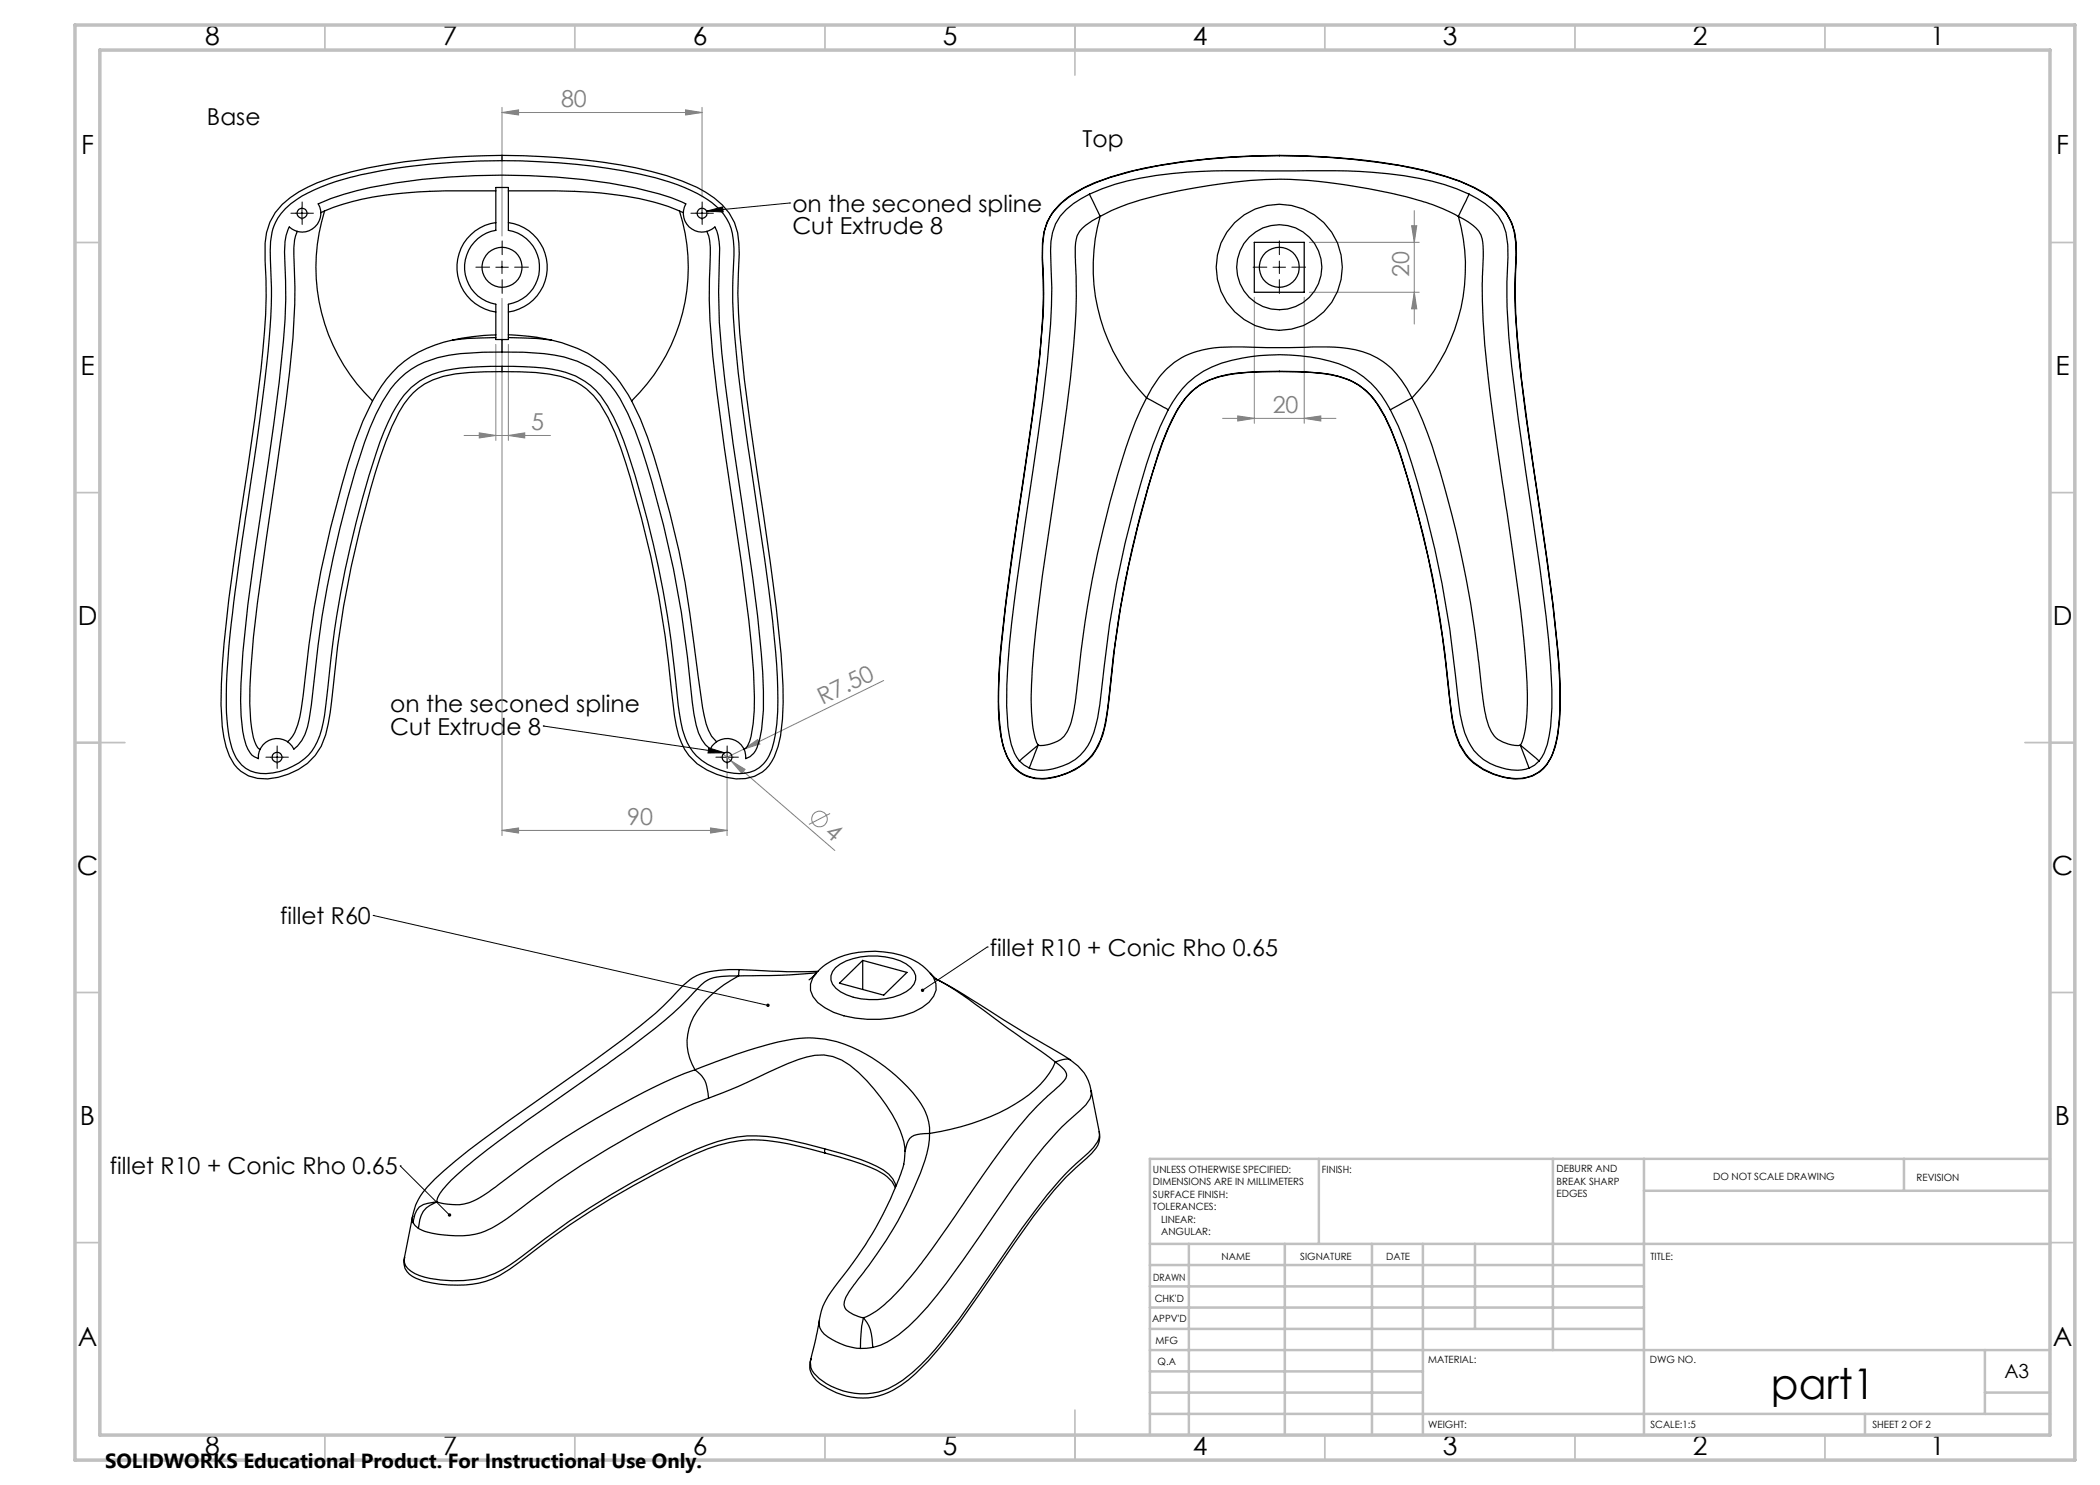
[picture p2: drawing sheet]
<svg xmlns="http://www.w3.org/2000/svg" width="420mm" height="297mm" viewBox="0 0 420 297" stroke-linecap="round" stroke-linejoin="round" font-family="sans-serif">
<g fill="none" stroke="#808080" stroke-width=".2">
<path d="M100.4 22.5l3.3-.5v1zM100.4 21.5v25.7M100.4 22.5h40M137.1 22l3.3 .5-3.3 .5zM140.4 21.5v17.9M100.4 59.7v107.4M250.9 59.4v25.3M260.8 59.4v25.3M261.9 58.5h21.9M261.9 48.5h21.9M282.3 45.2h1.1l-.5 3.3zM282.9 58.5l.5 3.3h-1.1z"/>
<path d="M282.9 42.1v22.7M99.2 68.9v19.2M101.7 68.9v19.2M92.8 87.1h17.3M95.8 86.6l3.4 .5-3.4 .5zM101.7 87.1l3.3-.5v1zM244.5 83.7h22.7M247.5 83.2l3.4 .5-3.4 .5zM260.8 83.7l3.4-.5v1zM176.7 136.1l-27.9 13.7M144.6 150.8l1.6 1.3M145.4 154.7v12.4"/>
<path d="M146.2 152.1l2.8 1.8-.7 .8zM146.2 152.1l20.8 18M148.8 149.8l2.7-1.9 .5 .9zM148.8 149.8l-3.4 1.6M100.4 166.1l3.3-.5v1zM100.4 166.1h45M142.1 165.6l3.3 .5-3.3 .5zM166 162.7l-4.2 2.2"/>
<circle cx="163.9" cy="163.8" r="1.56"/>
</g>
<g fill="none" stroke="#000" stroke-width=".2">
<path d="M59.2 42.6h2.5M60.4 41.4v2.5M99.2 53.4h2.5M100.4 52.2v2.5M139.2 42.6h2.5M140.4 41.4v2.5M141.3 42.2l3.2-.8 .1 1zM157.9 40.6h.1M157.9 40.6l-16.6 1.6M254.6 53.4h2.5M255.9 52.2v2.5M54.2 151.4h2.5"/>
<path d="M55.4 150.2v2.5M108.7 145.2h.1M108.7 145.2l36.2 5.4M141.7 149.6l3.2 1h-3.3zM144.2 151.4h2.4M145.4 150.2v2.5M74.6 183.1h.1M74.6 183.1l79 18M197.4 189.4h.1M197.4 189.4l-12.9 8.6M80 233.2h.1M80 233.2l9.9 9.8"/>
</g>
<g fill="none" stroke="#000" stroke-width=".2" stroke-dasharray="15.2 1.3 1.3 1.3">
<path d="M59.2 42.6h-1M60.4 41.4v-1M60.4 43.9v1M61.7 42.6h1M97.9 53.4h-2.7M100.4 50.9v-2.7M100.4 55.9v2.8M102.9 53.4h2.8M139.2 42.6h-1M140.4 41.4v-1M140.4 43.9v1M141.7 42.6h1"/>
<path d="M253.4 53.4h-2.8M255.9 50.9v-2.7M255.9 55.9v2.8M258.4 53.4h2.7M54.2 151.4h-1M55.4 150.2v-1M55.4 152.7v1M56.7 151.4h1M144.2 151.4h-1M145.4 150.2v-1M145.4 152.7v1M146.7 151.4h1"/>
</g>
<g fill="none" stroke="#c0c0c0" stroke-width=".35">
<path d="M65 5v5M115 5v5M165 5v5M215 5v10M265 5v5M315 5v5M365 5v5M15 48.5h5M410 48.5h5M15 98.5h5M410 98.5h5M15 148.5h10"/>
<path d="M405 148.5h10M15 198.5h5M410 198.5h5M15 248.5h5M410 248.5h5M65 287v5M115 287v5M165 287v5M215 282v10M265 287v5M315 287v5M365 287v5"/>
</g>
<g fill="none" stroke="#c0c0c0" stroke-width=".5">
<path d="M263.8 231.8v17M310.6 231.8v38.2M328.8 231.8v55.2M328.8 238.2h81.2M380.8 231.8v6.4M410 231.8h-180v55.2M230 248.8h180M230 257.3h98.8M230 253h98.8M237.8 248.8v38.2M257 248.8v38.2M274.4 248.8v38.2"/>
<path d="M284.6 248.8v38.2M295 248.8v17M230 265.8h98.8M230 261.5h98.8M230 278.5h54.6M230 274.3h54.6M230 270h180M397 278.5h13M397 270v12.8M230 282.8h180M373 282.8v4.2"/>
</g>
<path d="M15 5h400v287h-400zM20 10h390v277h-390z" fill="none" stroke="#c0c0c0" stroke-width=".7"/>
<path d="M141.7 149.6l3.2 1h-3.3zM141.3 42.2l3.2-.8 .1 1zM153.4 200.8a.34 .34 0 0 0 0 .5 .34 .34 0 0 0 .5-.1l-.3-.1 .3 .1a.34 .34 0 0 0-.1-.4 .34 .34 0 0 0-.4 0zM89.6 242.8a.34 .34 0 0 0 .1 .4 .34 .34 0 0 0 .4 0l-.2-.2 .2 .2a.34 .34 0 0 0 0-.5 .34 .34 0 0 0-.5 .1zM184.3 197.8l-.1 .5 .3-.3-.3 .3a.34 .34 0 0 0 .5 0 .34 .34 0 0 0 .1-.4 .34 .34 0 0 0-.5-.1z" fill="#000"/>
<g fill="#808080">
<path d="M148.8 149.8l2.7-1.9 .5 .9z"/>
<path d="M146.2 152.1l2.8 1.8-.7 .8z"/>
<path d="M247.5 83.2l3.4 .5-3.4 .5zM260.8 83.7l3.4-.5v1z"/>
<path d="M142.1 165.6l3.3 .5-3.3 .5zM100.4 166.1l3.3-.5v1zM137.1 22l3.3 .5-3.3 .5zM100.4 22.5l3.3-.5v1z"/>
<path d="M95.8 86.6l3.4 .5-3.4 .5zM101.7 87.1l3.3-.5v1z"/>
<path d="M282.9 58.5l.5 3.3h-1.1zM282.3 45.2h1.1l-.5 3.3z"/>
</g>
<g fill="none" stroke="#000" stroke-width=".25">
<path d="M99.2 38.2a155 155 0 0 0-22.3 .8 47.3 47.3 0 0 0-12 3.2M99.2 37.5h2.5v8.6a7.5 7.5 0 0 1 6.2 7.4 7.5 7.5 0 0 1-6.2 7.4v7h-2.5v-7a7.5 7.5 0 0 1-6.3-7.4 7.5 7.5 0 0 1 6.3-7.4zM100.4 32.1a125.5 125.5 0 0 0-29.3 3.1 38.1 38.1 0 0 0-11.7 4.7 10.8 10.8 0 0 0-5.4 10.2 125.6 125.6 0 0 1-1.1 26.5l-3.1 22.2a546.4 546.4 0 0 0-4.2 33.3 57.3 57.3 0 0 0 .4 16 8.9 8.9 0 0 0 3.1 5.6 9.4 9.4 0 0 0 9.5-.5 10.3 10.3 0 0 0 5.7-7.4l.8-4.2a245.4 245.4 0 0 1 6.1-37.1 107.7 107.7 0 0 1 7.3-21.8 14.8 14.8 0 0 1 12.1-8.9l3.5-.4 6.3-.1M100.4 32.1a129.7 129.7 0 0 1 30.7 3.5 31.2 31.2 0 0 1 12 5.5 10.4 10.4 0 0 1 3.7 8.5v1.5a114.6 114.6 0 0 0 .8 23.4 1140 1140 0 0 0 5.3 37.3 201.1 201.1 0 0 1 2.7 28.1 26.7 26.7 0 0 1-1.8 11.2 6.4 6.4 0 0 1-7 3.6 11.9 11.9 0 0 1-9.3-6.1 29.3 29.3 0 0 1-2-9.2 212.1 212.1 0 0 0-10.8-51.3 32.1 32.1 0 0 0-5.5-10 14.8 14.8 0 0 0-8.8-4.3l-3.6-.4-6.4-.1M100.4 31.1v1M101.7 38.2h5.3a87.2 87.2 0 0 1 23.8 2.2l2.9 .9 2.2 .9M217.9 38.8l2.1 4.5M217.9 38.8a53.2 53.2 0 0 1 19.6-4.4 447.4 447.4 0 0 1 24.1-.3 104.2 104.2 0 0 1 24.8 2.1l4.9 1.5 2.5 1.1M217.9 38.8a16.3 16.3 0 0 0-5.8 4.4 11.1 11.1 0 0 0-2 7 118.1 118.1 0 0 1-.6 22 808.5 808.5 0 0 1-4.6 33.1 282.4 282.4 0 0 0-3.5 31.8 37.6 37.6 0 0 0 .8 11.8l.7 1.7 1 1.6M255.9 31.1a135.4 135.4 0 0 1 28.9 3 38 38 0 0 1 12.6 4.9 11.6 11.6 0 0 1 5.8 9.8l-.2 7a125.1 125.1 0 0 0 1.3 20.4l2.2 16.1a758.5 758.5 0 0 1 5 37.2 85.4 85.4 0 0 1 .1 16.9 13.3 13.3 0 0 1-2.2 6.4 8.1 8.1 0 0 1-9.4 2.4 12 12 0 0 1-8.9-8.6 54.8 54.8 0 0 1-1.4-9 208.1 208.1 0 0 0-10.6-49.4 27 27 0 0 0-5.7-10 14.8 14.8 0 0 0-9.2-3.6l-4.1-.3h-4.2M255.9 31.1a134.4 134.4 0 0 0-29.1 3 38.6 38.6 0 0 0-12.7 5.1 11.4 11.4 0 0 0-5.6 9.9l.2 7.3a102.2 102.2 0 0 1-.8 15.5 795.8 795.8 0 0 1-4.6 33.2 330.5 330.5 0 0 0-3.6 31.8 42.8 42.8 0 0 0 1.2 13.2 7.5 7.5 0 0 0 8.7 5.5 12.5 12.5 0 0 0 10.5-7.6 36.9 36.9 0 0 0 1.7-8.5 214.7 214.7 0 0 1 10.6-51 33.9 33.9 0 0 1 4.5-8.7 14.4 14.4 0 0 1 10.5-5.2l4.2-.3h4.3M255.9 31.1h.1"/>
<path d="M293.8 38.8l-2.1 4.5M293.8 38.8a16.3 16.3 0 0 1 5.8 4.4l1 1.6a19.6 19.6 0 0 1 .9 9.2 109.9 109.9 0 0 0 .8 19.2l2.8 20.9a539.6 539.6 0 0 1 5 38.9 51.7 51.7 0 0 1-.6 15.9l-.7 1.7-1 1.6M56.4 40.9a24.8 24.8 0 0 1 10.4-5.6 111.3 111.3 0 0 1 26.9-4 135.3 135.3 0 0 1 36.5 3 37.4 37.4 0 0 1 12.7 5.3 11.4 11.4 0 0 1 4.9 9.1v2a95.5 95.5 0 0 0 .2 16 599.6 599.6 0 0 0 4.8 36.6 336 336 0 0 1 3.8 34 42.2 42.2 0 0 1-1 12 7.9 7.9 0 0 1-6.5 6.4 14.1 14.1 0 0 1-11.3-4.6 15.6 15.6 0 0 1-2.9-7.9 307.1 307.1 0 0 0-4.7-31.8 176.3 176.3 0 0 0-7.2-24.9l-1.4-3a14 14 0 0 0-11.7-8.7 93.1 93.1 0 0 0-18.8 0 13.8 13.8 0 0 0-11.3 7.6 73.5 73.5 0 0 0-5.6 15.2 215.4 215.4 0 0 0-7.9 42.7 30 30 0 0 1-2.1 9 13 13 0 0 1-12.7 6.4 7.7 7.7 0 0 1-6.3-6.3 38.1 38.1 0 0 1-.9-12.6 233.2 233.2 0 0 1 2.7-25.7l1.2-8.8a508.1 508.1 0 0 0 4.7-35.8 90.7 90.7 0 0 0 .1-14.3 14.1 14.1 0 0 1 2-9.7zM57.9 45.4a3.7 3.7 0 0 0 4.8 .2 3.7 3.7 0 0 0 .9-4.8 56.4 56.4 0 0 1 15.6-4.2 142.9 142.9 0 0 1 47.8 1 39.5 39.5 0 0 1 10.2 3.2 3.8 3.8 0 0 0 .9 4.8 3.8 3.8 0 0 0 4.9-.2 9.3 9.3 0 0 1 .9 4.2 141.9 141.9 0 0 0 1.1 27.1l1.6 12 1.8 12.1a312.1 312.1 0 0 1 4.3 37.4 26.6 26.6 0 0 1-1.6 11.9l-1.1 1.2-.8 .4a3.7 3.7 0 0 0-2.8-3.9 3.7 3.7 0 0 0-4.3 2 7.1 7.1 0 0 1-2.9-4.7 111.9 111.9 0 0 1-1.7-13.8 208.4 208.4 0 0 0-10.5-45.3 26.9 26.9 0 0 0-6.8-11 19.8 19.8 0 0 0-11.4-4.3 98 98 0 0 0-19 .3 17.2 17.2 0 0 0-13.3 9.3 63.7 63.7 0 0 0-5.4 13.8 221.4 221.4 0 0 0-8.2 41l-.6 5.9a14 14 0 0 1-2.8 8.2l-.7 .6a3.7 3.7 0 0 0-4.4-2 3.7 3.7 0 0 0-2.7 3.9 3.5 3.5 0 0 1-2.5-2.7 27 27 0 0 1-1.1-8.9 200.5 200.5 0 0 1 2.7-28.5 630.5 630.5 0 0 0 6.2-47.6 135.1 135.1 0 0 0-.1-13.6 9.8 9.8 0 0 1 1-5zM59.5 46.3a8 8 0 0 0-.7 4.7 121.7 121.7 0 0 1-.9 23.3l-.8 6.7-3.8 26.5a250.3 250.3 0 0 0-3.3 29.9 33.5 33.5 0 0 0 .9 10.8 1.9 1.9 0 0 0 1.1 1.7M64.9 42.2a37.3 37.3 0 0 0 9.6 38M64.9 42.2l-.7 .3M99.2 44.5a9 9 0 0 0-7.8 9 9 9 0 0 0 7.8 8.9M101.7 44.5a9 9 0 0 1 7.8 9 9 9 0 0 1-7.8 8.9M135.9 42.2a37.2 37.2 0 0 1-9.6 38M135.9 42.2l.8 .3M141.4 46.3a7.5 7.5 0 0 1 .7 4.5 129.7 129.7 0 0 0 1.3 27.4l1.5 11.5a740.9 740.9 0 0 1 5.4 39.4 63.5 63.5 0 0 1-.1 18.2 3.3 3.3 0 0 1-1.4 2.6"/>
<path d="M211.9 40.9a24.9 24.9 0 0 1 10.3-5.5 109.8 109.8 0 0 1 26.9-4.1 137 137 0 0 1 36.5 3 37.2 37.2 0 0 1 12.7 5.3 12 12 0 0 1 5 11.1 120.4 120.4 0 0 0 1 25.2l2.5 18.3a576.3 576.3 0 0 1 5.1 39.8 54.3 54.3 0 0 1-.9 15.4 8.3 8.3 0 0 1-4.5 5.8 10.6 10.6 0 0 1-7.8-.3 11.8 11.8 0 0 1-8-9.7l-.4-2a309 309 0 0 0-4.7-31.9 180.5 180.5 0 0 0-7.2-24.9 20.3 20.3 0 0 0-5.7-8.7 14.2 14.2 0 0 0-7.4-2.9 93.4 93.4 0 0 0-18.9 0 13.7 13.7 0 0 0-11.2 7.7 71.7 71.7 0 0 0-5.6 15.2 215.4 215.4 0 0 0-7.8 42.6 26.4 26.4 0 0 1-2.2 9 12.1 12.1 0 0 1-8.6 6.2 7.8 7.8 0 0 1-8.6-2.5 16.4 16.4 0 0 1-2.5-7.8 120.5 120.5 0 0 1 1.3-25.3l2.5-17.6a535.9 535.9 0 0 0 4.6-35.8 90.6 90.6 0 0 0 .2-14.3v-3.6a10.8 10.8 0 0 1 3.4-7.7zM220 43.3a37.5 37.5 0 0 0 9.3 36.3M220 43.3a55.3 55.3 0 0 1 16.5-5.3 89.5 89.5 0 0 1 25.2-1.9 106.9 106.9 0 0 1 25.5 5.1l4.5 2.1M220 43.3a9.1 9.1 0 0 0-4.5 3.7 17.6 17.6 0 0 0-.4 6.1 121.9 121.9 0 0 1-1 22.8l-1.5 11.1-4.1 28.3-1.8 14.9a68.4 68.4 0 0 0 .1 16.4 4.3 4.3 0 0 0 .8 2.4M250.9 48.5h9.9v10h-9.9zM291.7 43.3a37.2 37.2 0 0 1-9.3 36.3M291.7 43.3a9.1 9.1 0 0 1 4.5 3.7 21.6 21.6 0 0 1 .3 7.6v1a98.9 98.9 0 0 0 .4 13.2l.2 1.4a561.3 561.3 0 0 0 4.3 32.3l.2 1.5a328.4 328.4 0 0 1 3.7 31.4l.1 1.1a36.6 36.6 0 0 1-1 11.8l-.3 .7M90.5 68a21.8 21.8 0 0 0-16 12.2M99.2 67.5l-5.7 .2-3 .3M99.2 67l-4.8 .3-3.9 .7M100.4 67.9v2.5M100.4 73.3v1"/>
<path d="M101.7 67.5l5.7 .2 2.9 .3M101.7 67l5.7 .4 2.9 .6M110.3 68a22 22 0 0 1 16 12.2M229.3 79.6a16.3 16.3 0 0 1 10-9.3 37.9 37.9 0 0 1 11.6-.8h6.8a76.1 76.1 0 0 1 12 .2 15.3 15.3 0 0 1 11.7 8l1 1.9M229.3 79.6l4.3 2.3M229.3 79.6a81.3 81.3 0 0 0-5.7 15.2 255.4 255.4 0 0 0-8.6 46 13.1 13.1 0 0 1-2.2 6.4 6.5 6.5 0 0 1-5.2 1.8M255.9 74.3h.1M282.4 79.6l-4.3 2.3M282.4 79.6a95.9 95.9 0 0 1 7.1 20 245.3 245.3 0 0 1 6.9 38.9l.4 2.6a20.6 20.6 0 0 0 1.5 5.3 6.2 6.2 0 0 0 5.6 2.7l.2-.1M74.5 80.2a80.9 80.9 0 0 0-6.1 16.8 226.5 226.5 0 0 0-7.8 42 20.6 20.6 0 0 1-2.1 8.3l-1 1M126.3 80.2a74.5 74.5 0 0 1 5.6 14.9 187.5 187.5 0 0 1 6.9 33.9l.8 6.3a41.2 41.2 0 0 0 2.1 10.7l.6 1.2 1 1.1M233.6 81.9a17.9 17.9 0 0 1 12.7-9.8 39.3 39.3 0 0 1 23.1 1.3 17.7 17.7 0 0 1 8.7 8.5"/>
<path d="M233.6 81.9a74.4 74.4 0 0 0-5.5 14.9 211 211 0 0 0-7.7 40.3l-.7 5.1a16.6 16.6 0 0 1-2.8 7.9 11 11 0 0 1-7.5 3.9 6.8 6.8 0 0 1-3.6-.4M278.1 81.9a71.7 71.7 0 0 1 5.4 14.6 231.1 231.1 0 0 1 8.2 44.3 18 18 0 0 0 3.1 9.3 10.6 10.6 0 0 0 11 3.5M203.9 152.2l.9 .8 1 .6M207.6 149l-3.7 3.2M207.6 149l-1.8 4.6M304.1 149l3.7 3.2M304.1 149l1.7 4.6M307.8 152.2l-.9 .8-1.1 .6M147.7 195.2a12 12 0 0 0-6.1 .8 21.5 21.5 0 0 0-4.1 3.9 122.7 122.7 0 0 1-14.1 11.5l-18.5 13.1-9.5 7.1a40.6 40.6 0 0 0-7.4 7.1l-.2 .4a1.38 1.38 0 0 0-.4 1.2M147.7 195.2a20.6 20.6 0 0 0-9.5 9.3 10.3 10.3 0 0 0 .8 9.5M147.8 194l-.1 1.2M163.2 194.7a3.8 3.8 0 0 0 .3 5.8 17.7 17.7 0 0 0 12.5 3.4 16.4 16.4 0 0 0 9.8-3.5 3.8 3.8 0 0 0 .3-5.7"/>
<path d="M163.3 194.6a142.9 142.9 0 0 1-15.6 .6M163.6 194.3h-.2a139.4 139.4 0 0 1-15.6-.4 17 17 0 0 0-9.2 1.6 21.4 21.4 0 0 0-4.4 4.2 68.1 68.1 0 0 1-9.5 8.1l-6 4.4-11.6 8.1a215.2 215.2 0 0 0-18.4 13.9 19.5 19.5 0 0 0-5.4 6.4l-.8 2.6-1.6 8.3M167.1 193.5a12.5 12.5 0 0 1 10-2.1 8.2 8.2 0 0 1 5.7 2.9 2.56 2.56 0 0 1-.6 3.3 11.8 11.8 0 0 1-8.4 2.3 10.8 10.8 0 0 1-6.6-2.2 2.64 2.64 0 0 1-.1-4.2zM167.9 196.6l4.6-4.5 8.9 2.4-4.7 4.5zM172.5 192.1v5.8M186.1 194.7a13.1 13.1 0 0 0-9.3-4.3 17.3 17.3 0 0 0-11.7 2.5l-3.3 3.1M186.1 194.7l1.4 1.3a179.8 179.8 0 0 1 14.9 9l11.7 7M187.1 195.8a99.8 99.8 0 0 1 13.8 9.3l10.2 7.3M139 214a116.6 116.6 0 0 0-19.8 9.7 210.6 210.6 0 0 0-21.5 14.7 10.3 10.3 0 0 1-10.3 1.9M139 214a5.7 5.7 0 0 1 2.6 4.6l.1 1M139 214a106.1 106.1 0 0 1 18.9-6 21.4 21.4 0 0 1 15.2 2.8 29.6 29.6 0 0 1 12 11.6 9.3 9.3 0 0 1 .8 4.3M141.7 219.6a120.7 120.7 0 0 0-20.1 10.2 229.1 229.1 0 0 0-20.3 14 15.4 15.4 0 0 1-12.7 3.2 11.6 11.6 0 0 1-4.9-1.3"/>
<path d="M141.7 219.6a125.1 125.1 0 0 0 13.8-6 28.3 28.3 0 0 1 7.5-2.5 9.2 9.2 0 0 1 7 1.9 34.8 34.8 0 0 1 10.4 14.3l.4 1 .2 2M211.1 212.4l.7 .5a3.2 3.2 0 0 1 1.5 2.3 8.3 8.3 0 0 1-2.5 2.9l-1.4 1.2a52.6 52.6 0 0 0-5.8 6.3l-.3 .4a273.7 273.7 0 0 0-11.8 16.5 133.8 133.8 0 0 1-12.3 16.2l-.5 .5a15.9 15.9 0 0 1-6 4.3M211.1 212.4a18.6 18.6 0 0 1-8.1 8.4 47.5 47.5 0 0 1-17.1 5.9M214.1 212a9.1 9.1 0 0 1 4.3 7.1l1.5 7.3M214.1 212a3.6 3.6 0 0 0-3 .4M218.2 218.2a2.71 2.71 0 0 1-1 2.8l-2.5 2.2a50.2 50.2 0 0 0-8.2 9l-7.3 10.2a249.8 249.8 0 0 1-13.7 18.9 31.5 31.5 0 0 1-8 7.1l-1.4 .6-1.5 .5M164.9 229.8a43.9 43.9 0 0 1 11.8 4.2 5 5 0 0 1 2.5 3.2M164.9 229.8a56.8 56.8 0 0 0-13.5-2.6 29 29 0 0 0-13.8 3.4 179.1 179.1 0 0 0-34.4 21.6 18.4 18.4 0 0 1-12.7 3.9 18.6 18.6 0 0 1-7.5-1.4 3.2 3.2 0 0 1-2.1-2.8v-.4M164.9 229.8l.1 .8M179.1 237.5a7.9 7.9 0 0 0-5-4 105.5 105.5 0 0 0-20.8-5.4 24.2 24.2 0 0 0-11.8 1.7 165.4 165.4 0 0 0-27.6 15.2l-8.6 6.4a28.3 28.3 0 0 1-8.2 4.9 23.9 23.9 0 0 1-13.9-.6 3.5 3.5 0 0 1-2.3-4.2M180.8 232.8a70.8 70.8 0 0 1-13 23.5 16 16 0 0 0-3.7 6.7l-.2 1M181 230.3l-.3 2.6"/>
<path d="M185.9 226.7h-1a4.5 4.5 0 0 0-3 1 5.9 5.9 0 0 0-.9 2.6M185.9 226.7a27.6 27.6 0 0 1-3.1 10.8 87.3 87.3 0 0 1-11.6 18.9l-1.3 1.8a5.9 5.9 0 0 0-1.1 2.7 1.96 1.96 0 0 0 1.1 1.5l1.8 .9 1 .2M219.9 226.4a4.3 4.3 0 0 1-1.6 4.3 65.1 65.1 0 0 0-11.5 12.5l-11 15.8a100.4 100.4 0 0 1-12.7 15.7 15.3 15.3 0 0 1-10.5 4.9 14.5 14.5 0 0 1-9.3-3.5 4 4 0 0 1-1.1-4.4M219.9 226.4a3.4 3.4 0 0 1-1.2 3.1l-3.4 3.2a57.7 57.7 0 0 0-8.4 9.6l-5.6 7.9a271.3 271.3 0 0 1-14.3 19.7 29.9 29.9 0 0 1-9.4 7.8 13.5 13.5 0 0 1-14.8-3 2.94 2.94 0 0 1-.6-2.9M82.6 243.2a1.41 1.41 0 0 0 0 1.3M82.6 244.5l.4 .6 .7 .6M87.4 240.3a4.8 4.8 0 0 0-3.4 3.6l-.3 1.8M87.4 240.3l-1.8 .4a2.91 2.91 0 0 0-2.6 2.2l-.4 1.6M162.2 271.8h.1M172.1 269.7a11.9 11.9 0 0 1-7.8-3.5 2.54 2.54 0 0 1-.4-2.2l-1.7 7.8M172.7 263.5a6.9 6.9 0 0 1 1.7 4.2l.2 1.8M172.7 263.5l-.4 1.8-.2 4.4"/>
<path d="M174.6 269.5l-2.5 .2"/>
<circle cx="60.4" cy="42.7" r="1"/>
<circle cx="100.4" cy="53.5" r="4"/>
<circle cx="140.4" cy="42.7" r="1"/>
<circle cx="255.8" cy="53.4" r="8.5"/>
<circle cx="255.8" cy="53.5" r="12.6"/>
<circle cx="255.9" cy="53.5" r="4"/>
<circle cx="55.4" cy="151.5" r="1"/>
<circle cx="145.4" cy="151.5" r="1.01"/>
</g>
<text font-size="8.5" x="354.2" y="279.7">part1</text>
<g font-size="5.3">
<text x="41" y="9">8</text>
<text x="88.5" y="9">7</text>
<text x="138.5" y="9">6</text>
<text x="188.5" y="9">5</text>
<text x="238.5" y="9">4</text>
<text x="288.5" y="9">3</text>
<text x="338.5" y="9">2</text>
<text x="386" y="9">1</text>
<text x="16.2" y="30.7">F</text>
<text x="411.2" y="30.7">F</text>
<text x="16.1" y="75">E</text>
<text x="411.1" y="75">E</text>
<text x="15.5" y="125">D</text>
<text x="410.5" y="125">D</text>
<text x="15.4" y="175">C</text>
<text x="410.4" y="175">C</text>
<text x="16" y="225">B</text>
<text x="411" y="225">B</text>
<text x="15.5" y="269.2">A</text>
<text x="410.5" y="269.2">A</text>
<text x="41" y="291">8</text>
<text x="88.5" y="291">7</text>
<text x="138.5" y="291">6</text>
<text x="188.5" y="291">5</text>
<text x="238.5" y="291">4</text>
<text x="288.5" y="291">3</text>
<text x="338.5" y="291">2</text>
<text x="386" y="291">1</text>
</g>
<g font-size="4.7" fill="#808080">
<text x="112.2" y="21.5">80</text>
<text x="281.9" y="55.4" transform="rotate(-90 281.9 55.4)">20</text>
<text x="254.5" y="82.7">20</text>
<text x="106.2" y="86.1">5</text>
<text x="164.5" y="141" transform="rotate(-26 164.5 141)">R7.50</text>
<text x="125.4" y="165.1">90</text>
<text x="164.7" y="166.8" transform="rotate(41 164.7 166.8)">4</text>
</g>
<g font-size="4.7">
<text x="41.4" y="25">Base</text>
<text x="216.5" y="29.3">Top</text>
<text x="158.5" y="42.3">on the seconed spline</text>
<text x="158.5" y="46.8">Cut Extrude 8</text>
<text x="78" y="142.4">on the seconed spline</text>
<text x="78" y="146.9">Cut Extrude 8</text>
<text x="56" y="184.8">fillet R60</text>
<text x="198" y="191.1">fillet R10 + Conic Rho 0.65</text>
<text x="21.9" y="234.9">fillet R10 + Conic Rho 0.65</text>
</g>
<text font-size="4.1" x="21" y="293.7">SOLIDWORKS Educational Product. For Instructional Use Only.</text>
<text font-size="3.9" x="400.9" y="275.5">A3</text>
<g font-size="2">
<text x="230.6" y="234.6">UNLESS OTHERWISE SPECIFIED:</text>
<text x="230.6" y="237.1">DIMENSIONS ARE IN MILLIMETERS</text>
<text x="230.6" y="239.6">SURFACE FINISH:</text>
<text x="264.4" y="234.6">FINISH:</text>
<text x="311.3" y="234.5">DEBURR AND</text>
<text x="311.3" y="237">BREAK SHARP</text>
<text x="311.3" y="239.5">EDGES</text>
<text x="342.6" y="236">DO NOT SCALE DRAWING</text>
<text x="383.3" y="236.2">REVISION</text>
<text x="230.6" y="242.1">TOLERANCES:</text>
<text x="232.2" y="244.6">LINEAR:</text>
<text x="232.2" y="247.1">ANGULAR:</text>
<text x="244.3" y="252">NAME</text>
<text x="260" y="251.9">SIGNATURE</text>
<text x="277.2" y="251.9">DATE</text>
<text x="330.1" y="251.9">TITLE:</text>
<text x="230.6" y="256.1">DRAWN</text>
<text x="230.9" y="260.3">CHK'D</text>
<text x="230.4" y="264.4">APPV'D</text>
<text x="231.1" y="268.8">MFG</text>
<text x="231.5" y="273">Q.A</text>
<text x="285.6" y="272.5">MATERIAL:</text>
<text x="330" y="272.5">DWG NO.</text>
<text x="285.6" y="285.5">WEIGHT:</text>
<text x="330.1" y="285.6">SCALE:1:5</text>
<text x="374.5" y="285.6">SHEET 2 OF 2</text>
</g>
</svg>
